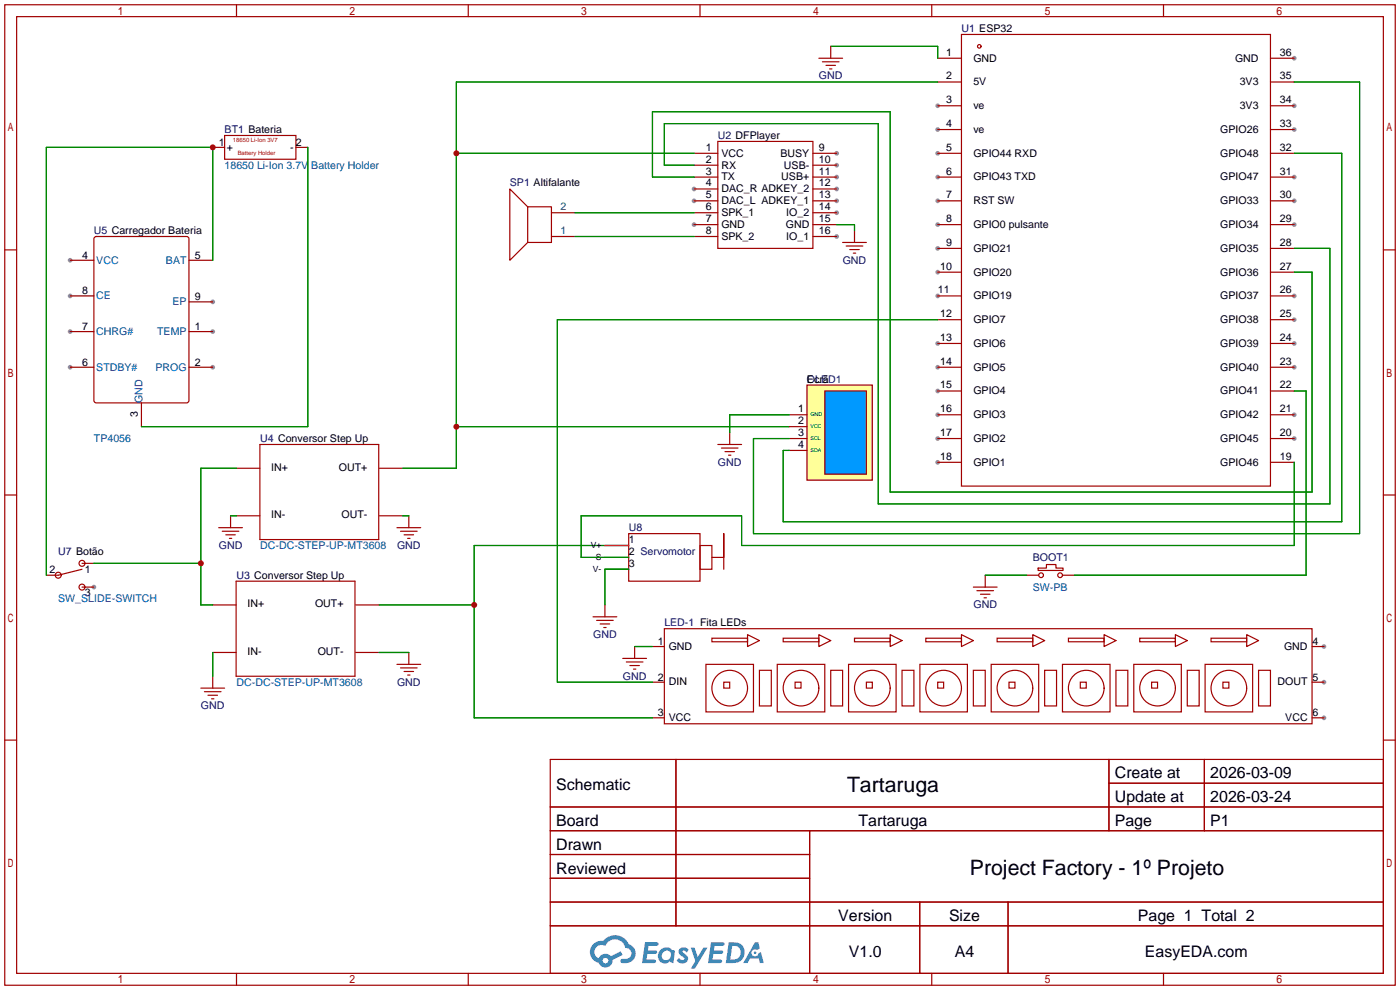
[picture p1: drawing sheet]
<svg xmlns="http://www.w3.org/2000/svg" width="299mm" height="212mm" viewBox="0 0 299 212" stroke-linecap="round" stroke-linejoin="round" font-family="sans-serif">
<g fill="#999">
<circle cx="200.4" cy="22.6" r=".51"/>
<circle cx="200.4" cy="27.7" r=".51"/>
<circle cx="200.4" cy="32.8" r=".51"/>
<circle cx="200.4" cy="37.8" r=".51"/>
<circle cx="200.4" cy="42.9" r=".51"/>
<circle cx="200.4" cy="48" r=".51"/>
<circle cx="200.4" cy="53.1" r=".51"/>
<circle cx="200.4" cy="58.2" r=".51"/>
<circle cx="200.4" cy="63.2" r=".51"/>
<circle cx="200.4" cy="73.4" r=".51"/>
<circle cx="200.4" cy="78.5" r=".51"/>
<circle cx="200.4" cy="83.6" r=".51"/>
<circle cx="200.4" cy="88.6" r=".51"/>
<circle cx="200.4" cy="93.7" r=".51"/>
<circle cx="200.4" cy="98.8" r=".51"/>
<circle cx="276.6" cy="93.7" r=".51"/>
<circle cx="276.6" cy="88.6" r=".51"/>
<circle cx="276.6" cy="78.5" r=".51"/>
<circle cx="276.6" cy="73.4" r=".51"/>
<circle cx="276.6" cy="68.3" r=".51"/>
<circle cx="276.6" cy="63.2" r=".51"/>
<circle cx="276.6" cy="48" r=".51"/>
<circle cx="276.6" cy="42.9" r=".51"/>
<circle cx="276.6" cy="37.8" r=".51"/>
<circle cx="276.6" cy="27.7" r=".51"/>
<circle cx="276.6" cy="22.6" r=".51"/>
<circle cx="276.6" cy="12.4" r=".51"/>
<circle cx="148.3" cy="40.4" r=".51"/>
<circle cx="148.3" cy="42.9" r=".51"/>
<circle cx="148.3" cy="48" r=".51"/>
<circle cx="178.8" cy="32.8" r=".51"/>
<circle cx="178.8" cy="35.3" r=".51"/>
<circle cx="178.8" cy="37.8" r=".51"/>
<circle cx="178.8" cy="40.4" r=".51"/>
<circle cx="178.8" cy="42.9" r=".51"/>
<circle cx="178.8" cy="45.5" r=".51"/>
<circle cx="178.8" cy="50.5" r=".51"/>
<circle cx="45.5" cy="70.9" r=".51"/>
<circle cx="45.5" cy="78.5" r=".51"/>
<circle cx="15" cy="55.6" r=".51"/>
<circle cx="15" cy="63.2" r=".51"/>
<circle cx="15" cy="70.9" r=".51"/>
<circle cx="15" cy="78.5" r=".51"/>
<circle cx="45.5" cy="64.5" r=".51"/>
<circle cx="283" cy="145.8" r=".51"/>
<circle cx="283" cy="153.4" r=".51"/>
<circle cx="283" cy="138.2" r=".51"/>
<circle cx="20.1" cy="125.5" r=".51"/>
</g>
<g fill="none" stroke="#a10000" stroke-width=".25">
<path d="M1 1h297.2v209.6h-297.2zM3.6 3.6h292.1v204.4h-292.1zM50.5 1v2.6M100.1 1v2.6M149.6 1v2.6M199.1 1v2.6M248.7 1v2.6M1 53.4h2.6M295.7 53.4h2.5M1 105.8h2.6M295.7 105.8h2.5M1 158.2h2.6"/>
<path d="M295.7 158.2h2.5M117.6 162.3h178.1v45.7h-178.1zM117.6 172.5h178.1M117.6 177.5h178.1M144.5 162.3v35.6M173 177.5v30.5M237 162.3v15.2M237 167.4h58.7M257.4 162.3v15.2M117.6 182.6h55.4M117.6 192.8h178.1M117.6 187.7h55.4"/>
<path d="M117.6 197.9h178.1M196.6 192.8v15.2M215.4 192.8v15.2M50.5 208v2.6M100.1 208v2.6M149.6 208v2.6M199.1 208v2.6M248.7 208v2.6"/>
</g>
<g fill="#5487ff">
<path d="M145.3 202.7a1.3 1.3 0 0 1 1.9 .3l-.4 .6a.54 .54 0 0 0-.9-.2l.1 .2a1.34 1.34 0 0 1 .9 1.8 1.47 1.47 0 0 1-2.3-.1l.5-.6 .8 .5a.31 .31 0 0 0 .4-.3 .31 .31 0 0 0-.3-.4 1.12 1.12 0 0 1-.7-1.8z"/>
<path d="M147.6 202.5h.9l.6 2 1.2-2h.9l-2.7 4.6h-.9l1-1.7z"/>
<path d="M137.8 201.4h1.7a1.31 1.31 0 0 1 1.2 .2 .4 .4 0 0 1-.3 .5l-1.8 .1-.1 .9h1.6a.4 .4 0 0 1 .4 .4 .4 .4 0 0 1-.5 .4h-1.6l-.2 1.2h1.4a.46 .46 0 0 1 .5 0 .46 .46 0 0 1 .1 .5l-.4 .2h-2.6z"/>
<path d="M151.9 201.4h1.7a1.32 1.32 0 0 1 1.2 .2 .39 .39 0 0 1-.3 .5l-1.8 .1-.1 .9h1.6a.4 .4 0 0 1 .4 .4 .4 .4 0 0 1-.4 .4h-1.7l-.2 1.2h1.4a.46 .46 0 0 1 .5 0 .46 .46 0 0 1 .1 .5l-.4 .2h-2.6z"/>
<path d="M161.3 201.4h.8l.3 1.3-.6 .4a.75 .75 0 0 0-1.1 .3 .75 .75 0 0 0 .5 1 .75 .75 0 0 0 .9-.7l.5-.2 .6 2.3h-.8l-.3-.9h-1.8l-.5 .9h-1z"/>
<path d="M155.7 201.4l-.6 4.4h1.5a2.27 2.27 0 0 0 2.6-2.2 2.27 2.27 0 0 0-2.7-2.2zM156.5 202.1a1.5 1.5 0 0 1 1.8 1.6 1.5 1.5 0 0 1-1.9 1.4h-.3z"/>
<path d="M141.2 203a1.6 1.6 0 0 0-.3 2.3 1.6 1.6 0 0 0 2.3 .2l.7 .3 .3-2.4-.1-.3-.5-.1a1.58 1.58 0 0 0-2.4 0zM141.8 203.5a.98 .98 0 0 1 1.6 .4 .98 .98 0 0 1-1.1 1.3 .94 .94 0 0 1-.9-.7 .94 .94 0 0 1 .4-1z"/>
<path d="M126.8 201.8a2.37 2.37 0 0 0 1.1 4 1.54 1.54 0 0 0 1.8 1 1.54 1.54 0 0 0 1.2-1.6l2.2-1.1-.5-.8-2 1a1.57 1.57 0 0 0-2.7 .5 1.5 1.5 0 0 1-.7-2.1 1.5 1.5 0 0 1 2.2-.5 2.23 2.23 0 0 1 2.3-1.4 2.23 2.23 0 0 1 2 1.8 1.16 1.16 0 0 1 1.2 1.1 1.16 1.16 0 0 1-1.1 1.2h-.7a.47 .47 0 0 0-.5 .4 .47 .47 0 0 0 .4 .5 2.17 2.17 0 0 0 2.5-.9 2.17 2.17 0 0 0-.3-2.7l-.8-.4a3.2 3.2 0 0 0-5.5-.7l-1.1 .1zM128.8 205.3a.6 .6 0 0 1 1.2 0 .6 .6 0 0 1-1.2 0z"/>
<circle cx="161.4" cy="203.6" r=".28"/>
</g>
<g fill="none" stroke="#a10000" stroke-width=".25">
<path d="M175 12.4h5.1M175.8 13.2h3.5M176.5 14h2.1M177.3 14.7h.5M177.5 9.9v2.5M200.4 12.4h5.1M200.4 17.5h5.1M205.5 7.4h66v96.5h-66zM271.5 12.4h5.1M271.5 17.5h5.1M45.5 31.5h2.5M48 29h15.2v5h-15.2z"/>
<path d="M63.2 31.5h2.6M148.3 32.8h5.1M148.3 37.8h5.1M148.3 35.3h5.1M153.4 30.2h20.3v22.9h-20.3zM173.7 32.8h5.1M173.7 37.8h5.1M173.7 35.3h5.1M200.4 22.6h5.1M200.4 27.7h5.1M200.4 32.8h5.1M200.4 37.8h5.1"/>
<path d="M271.5 22.6h5.1M271.5 27.7h5.1M271.5 32.8h5.1M271.5 37.8h5.1M20.1 50.8l.5-.3h19.3l.4 .3 .1 34.8-.3 .4-19.5 .1-.5-.3zM112.8 44.2l-3.8-3.8v15.2l3.8-3.8M112.8 44.2h5.1v7.6h-5.1zM148.3 42.9h5.1M148.3 48h5.1M148.3 40.4h5.1M148.3 45.5h5.1M148.3 50.5h5.1"/>
<path d="M173.7 42.9h5.1M173.7 48h5.1M173.7 40.4h5.1M173.7 45.5h5.1M173.7 50.5h5.1M180.1 51.8h5.1M180.8 52.6h3.6M181.6 53.3h2M182.4 54.1h.5M182.6 49.3v2.5M200.4 42.9h5.1M200.4 48h5.1"/>
<path d="M200.4 53.1h5.1M200.4 58.2h5.1M271.5 42.9h5.1M271.5 48h5.1M271.5 53.1h5.1M271.5 58.2h5.1M200.4 63.2h5.1M200.4 68.3h5.1M200.4 73.4h5.1M200.4 78.5h5.1M271.5 63.2h5.1M271.5 68.3h5.1"/>
<path d="M271.5 73.4h5.1M271.5 78.5h5.1M55.5 95h25.4v20.3h-25.4zM200.4 83.6h5.1M200.4 88.6h5.1M200.4 93.7h5.1M200.4 98.8h5.1M271.5 83.6h5.1M271.5 88.6h5.1M271.5 93.7h5.1M271.5 98.8h5.1M46.7 112.8h5.1"/>
<path d="M47.5 113.5h3.6M48.3 114.3h2M49 115.1h.5M49.3 110.2v2.6M50.5 100.1h5M50.5 110.2h5M81.1 100.1h5M81.1 110.2h5M84.8 112.8h5.1M85.6 113.5h3.6M86.4 114.3h2M87.1 115.1h.5"/>
<path d="M87.4 110.2v2.6M17.5 121.7l-5.1 1.2h-2.5M17.5 120.4h2.6M17.5 125.5h2.6M45.5 129.3h5M45.5 139.4h5M50.5 124.2h25.4v20.3h-25.4zM76 129.3h5M76 139.4h5M87.4 139.4v2.6M135.6 138.2v2.5M139.4 138.2h2.6"/>
<path d="M142 134.4h138.4v20.3h-138.4zM152.1 136.4h7.7v.8h-7.7zM159.8 135.6l2.5 1.3-2.5 1.3zM167.4 136.4h7.6v.8h-7.6zM175 135.6l2.5 1.3-2.5 1.3zM182.6 136.4h7.6v.8h-7.6zM190.2 135.6l2.6 1.3-2.6 1.3zM197.9 136.4h7.6v.8h-7.6zM205.5 135.6l2.5 1.3-2.5 1.3zM213.1 136.4h7.6v.8h-7.6zM220.7 135.6l2.6 1.3-2.6 1.3zM228.3 136.4h7.7v.8h-7.7z"/>
<path d="M236 135.6l2.5 1.3-2.5 1.3zM243.6 136.4h7.6v.8h-7.6zM251.2 135.6l2.5 1.3-2.5 1.3zM258.8 136.4h7.6v.8h-7.6zM266.4 135.6l2.6 1.3-2.6 1.3zM280.4 138.2h2.6M42.9 147.1h5.1M43.7 147.8h3.5M44.4 148.6h2.1M45.2 149.4h.5M45.5 144.5v2.6M84.8 142h5.1"/>
<path d="M85.6 142.7h3.6M86.4 143.5h2M87.1 144.3h.5M133.1 140.7h5.1M133.9 141.5h3.5M134.6 142.2h2.1M135.4 143h.5M139.4 145.8h2.6M139.4 153.4h2.6M150.9 142h10.1v10.1h-10.1zM154.7 145.8h1.3v1.3h-1.3zM162.3 143.3h2.5v7.6h-2.5z"/>
<path d="M166.1 142h10.2v10.1h-10.2zM169.9 145.8h1.3v1.3h-1.3zM177.5 143.3h2.6v7.6h-2.6zM181.4 142h10.1v10.1h-10.1zM185.2 145.8h1.2v1.3h-1.2zM192.8 143.3h2.5v7.6h-2.5zM196.6 142h10.2v10.1h-10.2zM200.4 145.8h1.3v1.3h-1.3zM208 143.3h2.6v7.6h-2.6zM211.8 142h10.2v10.1h-10.2zM215.6 145.8h1.3v1.3h-1.3zM223.3 143.3h2.5v7.6h-2.5z"/>
<path d="M227.1 142h10.1v10.1h-10.1zM230.9 145.8h1.3v1.3h-1.3zM238.5 143.3h2.5v7.6h-2.5zM242.3 142h10.2v10.1h-10.2zM246.1 145.8h1.3v1.3h-1.3zM253.7 143.3h2.6v7.6h-2.6zM257.6 142h10.1v10.1h-10.1zM261.4 145.8h1.2v1.3h-1.2zM269 143.3h2.5v7.6h-2.5zM280.4 145.8h2.6M280.4 153.4h2.6"/>
<circle cx="209.3" cy="9.9" r=".38"/>
<circle cx="12.4" cy="122.9" r=".63"/>
<circle cx="17.5" cy="125.5" r=".63"/>
<circle cx="17.5" cy="120.4" r=".63"/>
<circle cx="156" cy="147.1" r="3.8"/>
<circle cx="171.2" cy="147.1" r="3.8"/>
<circle cx="186.4" cy="147.1" r="3.8"/>
<circle cx="201.7" cy="147.1" r="3.8"/>
<circle cx="216.9" cy="147.1" r="3.8"/>
<circle cx="232.2" cy="147.1" r="3.8"/>
<circle cx="247.4" cy="147.1" r="3.8"/>
<circle cx="262.6" cy="147.1" r="3.8"/>
</g>
<path d="M117.9 50.5h5M117.9 45.5h5" fill="none" stroke="#850000" stroke-width=".25"/>
<path d="M15 55.6h5.1M40.4 55.6h5.1M15 70.9h5.1M15 78.5h5.1M15 63.2h5.1M40.4 70.9h5.1M40.4 78.5h5.1M40.4 64.5h5.1M30.2 86.1v5.1" fill="none" stroke="#870000" stroke-width=".25"/>
<g fill="none" stroke="#008700" stroke-width=".25">
<path d="M177.5 9.9h22.9v2.5M200.4 17.5h-102.9v82.6h-11.4M65.8 31.5v59.7h-35.6M97.5 32.8h50.8M148.3 35.3h-6.3v-8.9h45.7v81.3h96.5v-54.6h-7.6M148.3 37.8h-8.9v-13.9h50.8v81.3h90.2v-47h-3.8M45.5 55.6v-24.1h-35.6v91.4M122.9 50.5h25.4M122.9 45.5h25.4M178.8 48h3.8v1.3M200.4 68.3h-81.3v77.5h20.3M97.5 91.2h71.2"/>
<path d="M49.3 110.2h1.2M50.5 100.1h-7.6v29.2h2.6M86.1 110.2h1.3M134.4 116.6h-33.1v36.8h38.1M20.1 120.4h22.8M45.5 139.4v5.1M81 129.3h20.3M81 139.4h6.4M135.6 138.2h3.8"/>
</g>
<path d="M172.5 82.3h13.9v20.3h-13.9z" fill="#ff9" stroke="#a10000" stroke-width=".25"/>
<path d="M168.7 93.7h3.8M168.7 96.3h3.8M168.7 88.6h3.8M168.7 91.2h3.8" fill="none" stroke="#a10000" stroke-width=".25"/>
<path d="M176.3 83.6h8.9v17.7h-8.9z" fill="#09f" stroke="#a10000" stroke-width=".25"/>
<g fill="none" stroke="#a10000" stroke-width=".25">
<path d="M153.4 95h5.1M154.2 95.8h3.5M154.9 96.5h2.1M155.7 97.3h.5M156 92.5v2.5M134.4 114h15.2v10.2h-15.2zM149.6 116.6h2.5v5.1h-2.5zM152.1 119.1h2.6v-5.1v7.7M126.7 131.8h5.1M127.5 132.6h3.6M128.3 133.4h2M129 134.1h.5"/>
<path d="M129.3 129.3v2.5M208 125.5h5.1M208.8 126.2h3.5M209.5 127h2.1M210.3 127.8h.5M210.6 122.9v2.6M219.5 122.9h2.5M221.9 121.4h1.7v-.8h2.1v.8h1.5v.5h-5.3zM227.1 122.9h2.5"/>
<circle cx="222.5" cy="122.9" r=".51"/>
<circle cx="226.6" cy="122.9" r=".51"/>
</g>
<path d="M276.6 17.5h14v96.5h-129.6v-20.3h7.7M276.6 32.8h10.2v78.7h-119.4v-15.2h1.3M168.7 88.6h-12.7v3.9M276.6 83.6h2.5v39.3h-49.5M276.6 98.8v17.8h-118.1v-6.4h-34.3v8.9h10.2M134.4 121.7h-5.1v7.6M210.6 122.9h8.9" fill="none" stroke="#008700" stroke-width=".25"/>
<path d="M129.3 116.6h5.1" fill="none" stroke="#f00" stroke-width=".25"/>
<path d="M129.3 119.1h5.1" fill="none" stroke="#ff0" stroke-width=".25"/>
<path d="M129.3 121.7h5.1" fill="none" stroke="#000" stroke-width=".25"/>
<g fill="#c00">
<circle cx="45.5" cy="31.5" r=".63"/>
<circle cx="42.9" cy="120.4" r=".63"/>
<circle cx="97.5" cy="32.8" r=".63"/>
<circle cx="97.5" cy="91.2" r=".63"/>
<circle cx="101.3" cy="129.3" r=".63"/>
</g>
<g font-size="4.5">
<text x="181" y="169.2">Tartaruga</text>
<text x="207.3" y="187">Project Factory - 1º Projeto</text>
</g>
<g font-size="3.4">
<text x="238.3" y="166.4">Create at</text>
<text x="258.7" y="166.4">2026-03-09</text>
<text x="118.9" y="168.9">Schematic</text>
<text x="238.3" y="171.4">Update at</text>
<text x="258.7" y="171.4">2026-03-24</text>
<text x="118.9" y="176.5">Board</text>
<text x="183.5" y="176.5">Tartaruga</text>
<text x="238.3" y="176.5">Page</text>
<text x="258.7" y="176.5">P1</text>
<text x="118.9" y="181.6">Drawn</text>
<text x="118.9" y="186.7">Reviewed</text>
<text x="179.2" y="196.8">Version</text>
<text x="202.8" y="196.8">Size</text>
<text x="243.2" y="196.8">Page 1 Total 2</text>
<text x="181.4" y="204.5">V1.0</text>
<text x="204.1" y="204.5">A4</text>
<text x="244.7" y="204.5">EasyEDA.com</text>
</g>
<g font-size="2.3">
<text x="202.2" y="11.9">1</text>
<text x="273.6" y="11.9">36</text>
<text x="202.2" y="17">2</text>
<text x="208" y="13.2">GND</text>
<text x="263.9" y="13.2">GND</text>
<text x="273.6" y="17">35</text>
<text x="202.2" y="22.1">3</text>
<text x="208" y="18.3">5V</text>
<text x="208" y="23.3">ve</text>
<text x="265" y="23.3">3V3</text>
<text x="265" y="18.3">3V3</text>
<text x="273.6" y="22.1">34</text>
<text x="202.2" y="27.1">4</text>
<text x="208" y="28.4">ve</text>
<text x="260.8" y="28.4">GPIO26</text>
<text x="273.6" y="27.1">33</text>
<text x="46.7" y="31.2">1</text>
<text x="48.5" y="32.2">+</text>
<text x="62" y="32.2">-</text>
<text x="63.2" y="31.2">2</text>
<text x="150.9" y="32.2">1</text>
<text x="150.9" y="34.8">2</text>
<text x="154.2" y="33.5">VCC</text>
<text x="166.8" y="33.5">BUSY</text>
<text x="175" y="32.2">9</text>
<text x="175" y="34.8">10</text>
<text x="202.2" y="32.2">5</text>
<text x="208" y="33.5">GPIO44 RXD</text>
<text x="260.8" y="33.5">GPIO48</text>
<text x="273.6" y="32.2">32</text>
<text x="150.9" y="37.3">3</text>
<text x="150.9" y="39.8">4</text>
<text x="154.2" y="36">RX</text>
<text x="154.2" y="38.6">TX</text>
<text x="154.2" y="41.1">DAC_R ADKEY_2</text>
<text x="167" y="38.6">USB+</text>
<text x="167.6" y="36">USB-</text>
<text x="175" y="37.3">11</text>
<text x="175" y="39.8">12</text>
<text x="202.2" y="37.3">6</text>
<text x="208" y="38.6">GPIO43 TXD</text>
<text x="260.8" y="38.6">GPIO47</text>
<text x="273.6" y="37.3">31</text>
<text x="150.9" y="42.4">5</text>
<text x="150.9" y="44.9">6</text>
<text x="150.9" y="47.5">7</text>
<text x="154.2" y="43.7">DAC_L ADKEY_1</text>
<text x="154.2" y="46.2">SPK_1</text>
<text x="168.1" y="46.2">IO_2</text>
<text x="175" y="42.4">13</text>
<text x="175" y="44.9">14</text>
<text x="175" y="47.5">15</text>
<text x="202.2" y="42.4">7</text>
<text x="202.2" y="47.5">8</text>
<text x="208" y="43.7">RST SW</text>
<text x="260.8" y="43.7">GPIO33</text>
<text x="273.6" y="47.5">29</text>
<text x="273.6" y="42.4">30</text>
<text x="150.9" y="50">8</text>
<text x="154.2" y="48.7">GND</text>
<text x="154.2" y="51.3">SPK_2</text>
<text x="167.9" y="48.7">GND</text>
<text x="168.1" y="51.3">IO_1</text>
<text x="175" y="50">16</text>
<text x="202.2" y="52.5">9</text>
<text x="208" y="48.7">GPIO0 pulsante</text>
<text x="208" y="53.8">GPIO21</text>
<text x="260.8" y="53.8">GPIO35</text>
<text x="260.8" y="48.7">GPIO34</text>
<text x="273.6" y="52.5">28</text>
<text x="17.5" y="55.3">4</text>
<text x="41.7" y="55.3">5</text>
<text x="200.9" y="57.6">10</text>
<text x="208" y="58.9">GPIO20</text>
<text x="260.8" y="58.9">GPIO36</text>
<text x="273.6" y="57.6">27</text>
<text x="17.5" y="62.9">8</text>
<text x="41.7" y="64.2">9</text>
<text x="200.4" y="62.7">11</text>
<text x="208" y="64">GPIO19</text>
<text x="260.8" y="64">GPIO37</text>
<text x="273.6" y="62.7">26</text>
<text x="17.5" y="70.6">7</text>
<text x="41.7" y="70.6">1</text>
<text x="200.9" y="67.8">12</text>
<text x="208" y="69.1">GPIO7</text>
<text x="260.8" y="69.1">GPIO38</text>
<text x="273.6" y="67.8">25</text>
<text x="200.9" y="72.9">13</text>
<text x="200.9" y="77.9">14</text>
<text x="208" y="74.1">GPIO6</text>
<text x="260.8" y="74.1">GPIO39</text>
<text x="273.6" y="77.9">23</text>
<text x="273.6" y="72.9">24</text>
<text x="17.5" y="78.2">6</text>
<text x="41.7" y="78.2">2</text>
<text x="172.5" y="81.8">Ecrã</text>
<text x="200.9" y="83">15</text>
<text x="208" y="79.2">GPIO5</text>
<text x="260.8" y="79.2">GPIO40</text>
<text x="273.6" y="83">22</text>
<text x="29.4" y="89.1" transform="rotate(-90 29.4 89.1)">3</text>
<text x="170.6" y="88.1">1</text>
<text x="200.9" y="88.1">16</text>
<text x="208" y="84.3">GPIO4</text>
<text x="208" y="89.4">GPIO3</text>
<text x="260.8" y="89.4">GPIO42</text>
<text x="260.8" y="84.3">GPIO41</text>
<text x="273.6" y="88.1">21</text>
<text x="170.6" y="93.2">3</text>
<text x="170.6" y="95.7">4</text>
<text x="170.6" y="90.6">2</text>
<text x="200.9" y="93.2">17</text>
<text x="208" y="94.5">GPIO2</text>
<text x="260.8" y="94.5">GPIO45</text>
<text x="273.6" y="93.2">20</text>
<text x="58" y="100.6">IN+</text>
<text x="72.4" y="100.6">OUT+</text>
<text x="200.9" y="98.3">18</text>
<text x="208" y="99.5">GPIO1</text>
<text x="260.8" y="99.5">GPIO46</text>
<text x="273.6" y="98.3">19</text>
<text x="58" y="110.8">IN-</text>
<text x="73" y="110.8">OUT-</text>
<text x="134.4" y="116">1</text>
<text x="134.4" y="118.6">2 Servomotor</text>
<text x="10.5" y="122.4">2</text>
<text x="18.2" y="122.4">1</text>
<text x="134.4" y="121.1">3</text>
<text x="18.2" y="127.5">3</text>
<text x="52.9" y="129.8">IN+</text>
<text x="67.3" y="129.8">OUT+</text>
<text x="140.6" y="137.9">1</text>
<text x="280.5" y="137.9">4</text>
<text x="52.9" y="140">IN-</text>
<text x="67.9" y="140">OUT-</text>
<text x="142.9" y="138.9">GND</text>
<text x="274.4" y="138.9">GND</text>
<text x="140.6" y="145.5">2</text>
<text x="142.9" y="146.5">DIN</text>
<text x="273" y="146.5">DOUT</text>
<text x="280.5" y="145.5">5</text>
<text x="140.6" y="153.1">3</text>
<text x="142.9" y="154.1">VCC</text>
<text x="274.7" y="154.1">VCC</text>
<text x="280.5" y="153.1">6</text>
</g>
<g font-size="2.3" fill="#000080">
<text x="205.5" y="6.8">U1 ESP32</text>
<text x="175" y="17">GND</text>
<text x="48" y="28.4">BT1 Bateria</text>
<text x="153.4" y="29.7">U2 DFPlayer</text>
<text x="109" y="39.8">SP1 Altifalante</text>
<text x="20.1" y="50">U5 Carregador Bateria</text>
<text x="180.1" y="56.4">GND</text>
<text x="172.5" y="81.8">OLED1</text>
<text x="55.6" y="94.5">U4 Conversor Step Up</text>
<text x="153.4" y="99.5">GND</text>
<text x="134.4" y="113.5">U8</text>
<text x="12.4" y="118.6">U7 Botão</text>
<text x="46.8" y="117.3">GND</text>
<text x="84.9" y="117.3">GND</text>
<text x="220.7" y="119.9">BOOT1</text>
<text x="50.5" y="123.7">U3 Conversor Step Up</text>
<text x="208" y="130">GND</text>
<text x="126.8" y="136.4">GND</text>
<text x="142" y="133.8">LED-1 Fita LEDs</text>
<text x="84.9" y="146.5">GND</text>
<text x="133.1" y="145.3">GND</text>
<text x="42.9" y="151.6">GND</text>
</g>
<g font-size="2.3" fill="#00f">
<text x="48" y="36">18650 Li-Ion 3.7V Battery Holder</text>
<text x="20.6" y="56.3">VCC</text>
<text x="35.5" y="56.3">BAT</text>
<text x="20.6" y="64">CE</text>
<text x="36.9" y="65.2">EP</text>
<text x="20.6" y="71.6">CHRG#</text>
<text x="33.6" y="71.6">TEMP</text>
<text x="20.6" y="79.2">STDBY#</text>
<text x="33.2" y="79.2">PROG</text>
<text x="30.4" y="86.1" transform="rotate(-90 30.4 86.1)">GND</text>
<text x="20.1" y="94.5">TP4056</text>
<text x="55.6" y="117.3">DC-DC-STEP-UP-MT3608</text>
<text x="12.4" y="128.7">SW_SLIDE-SWITCH</text>
<text x="220.7" y="126.2">SW-PB</text>
<text x="50.5" y="146.5">DC-DC-STEP-UP-MT3608</text>
</g>
<g font-size="2.3" fill="#006464">
<text x="119.8" y="44.9">2</text>
<text x="119.8" y="50">1</text>
</g>
<g font-size="1.8">
<text x="126.3" y="117.2">V+</text>
<text x="127.3" y="119.7">S</text>
<text x="126.7" y="122.2">V-</text>
</g>
<g font-size="1.3" fill="#a00000">
<text x="49.8" y="30.4">18650 Li-Ion 3V7</text>
<text x="50.8" y="33.2">Battery Holder</text>
</g>
<g font-size="1.1">
<text x="173.2" y="89">GND</text>
<text x="173.2" y="94.1">SCL</text>
<text x="173.2" y="91.5">VCC</text>
<text x="173.2" y="96.6">SDA</text>
</g>
</svg>
